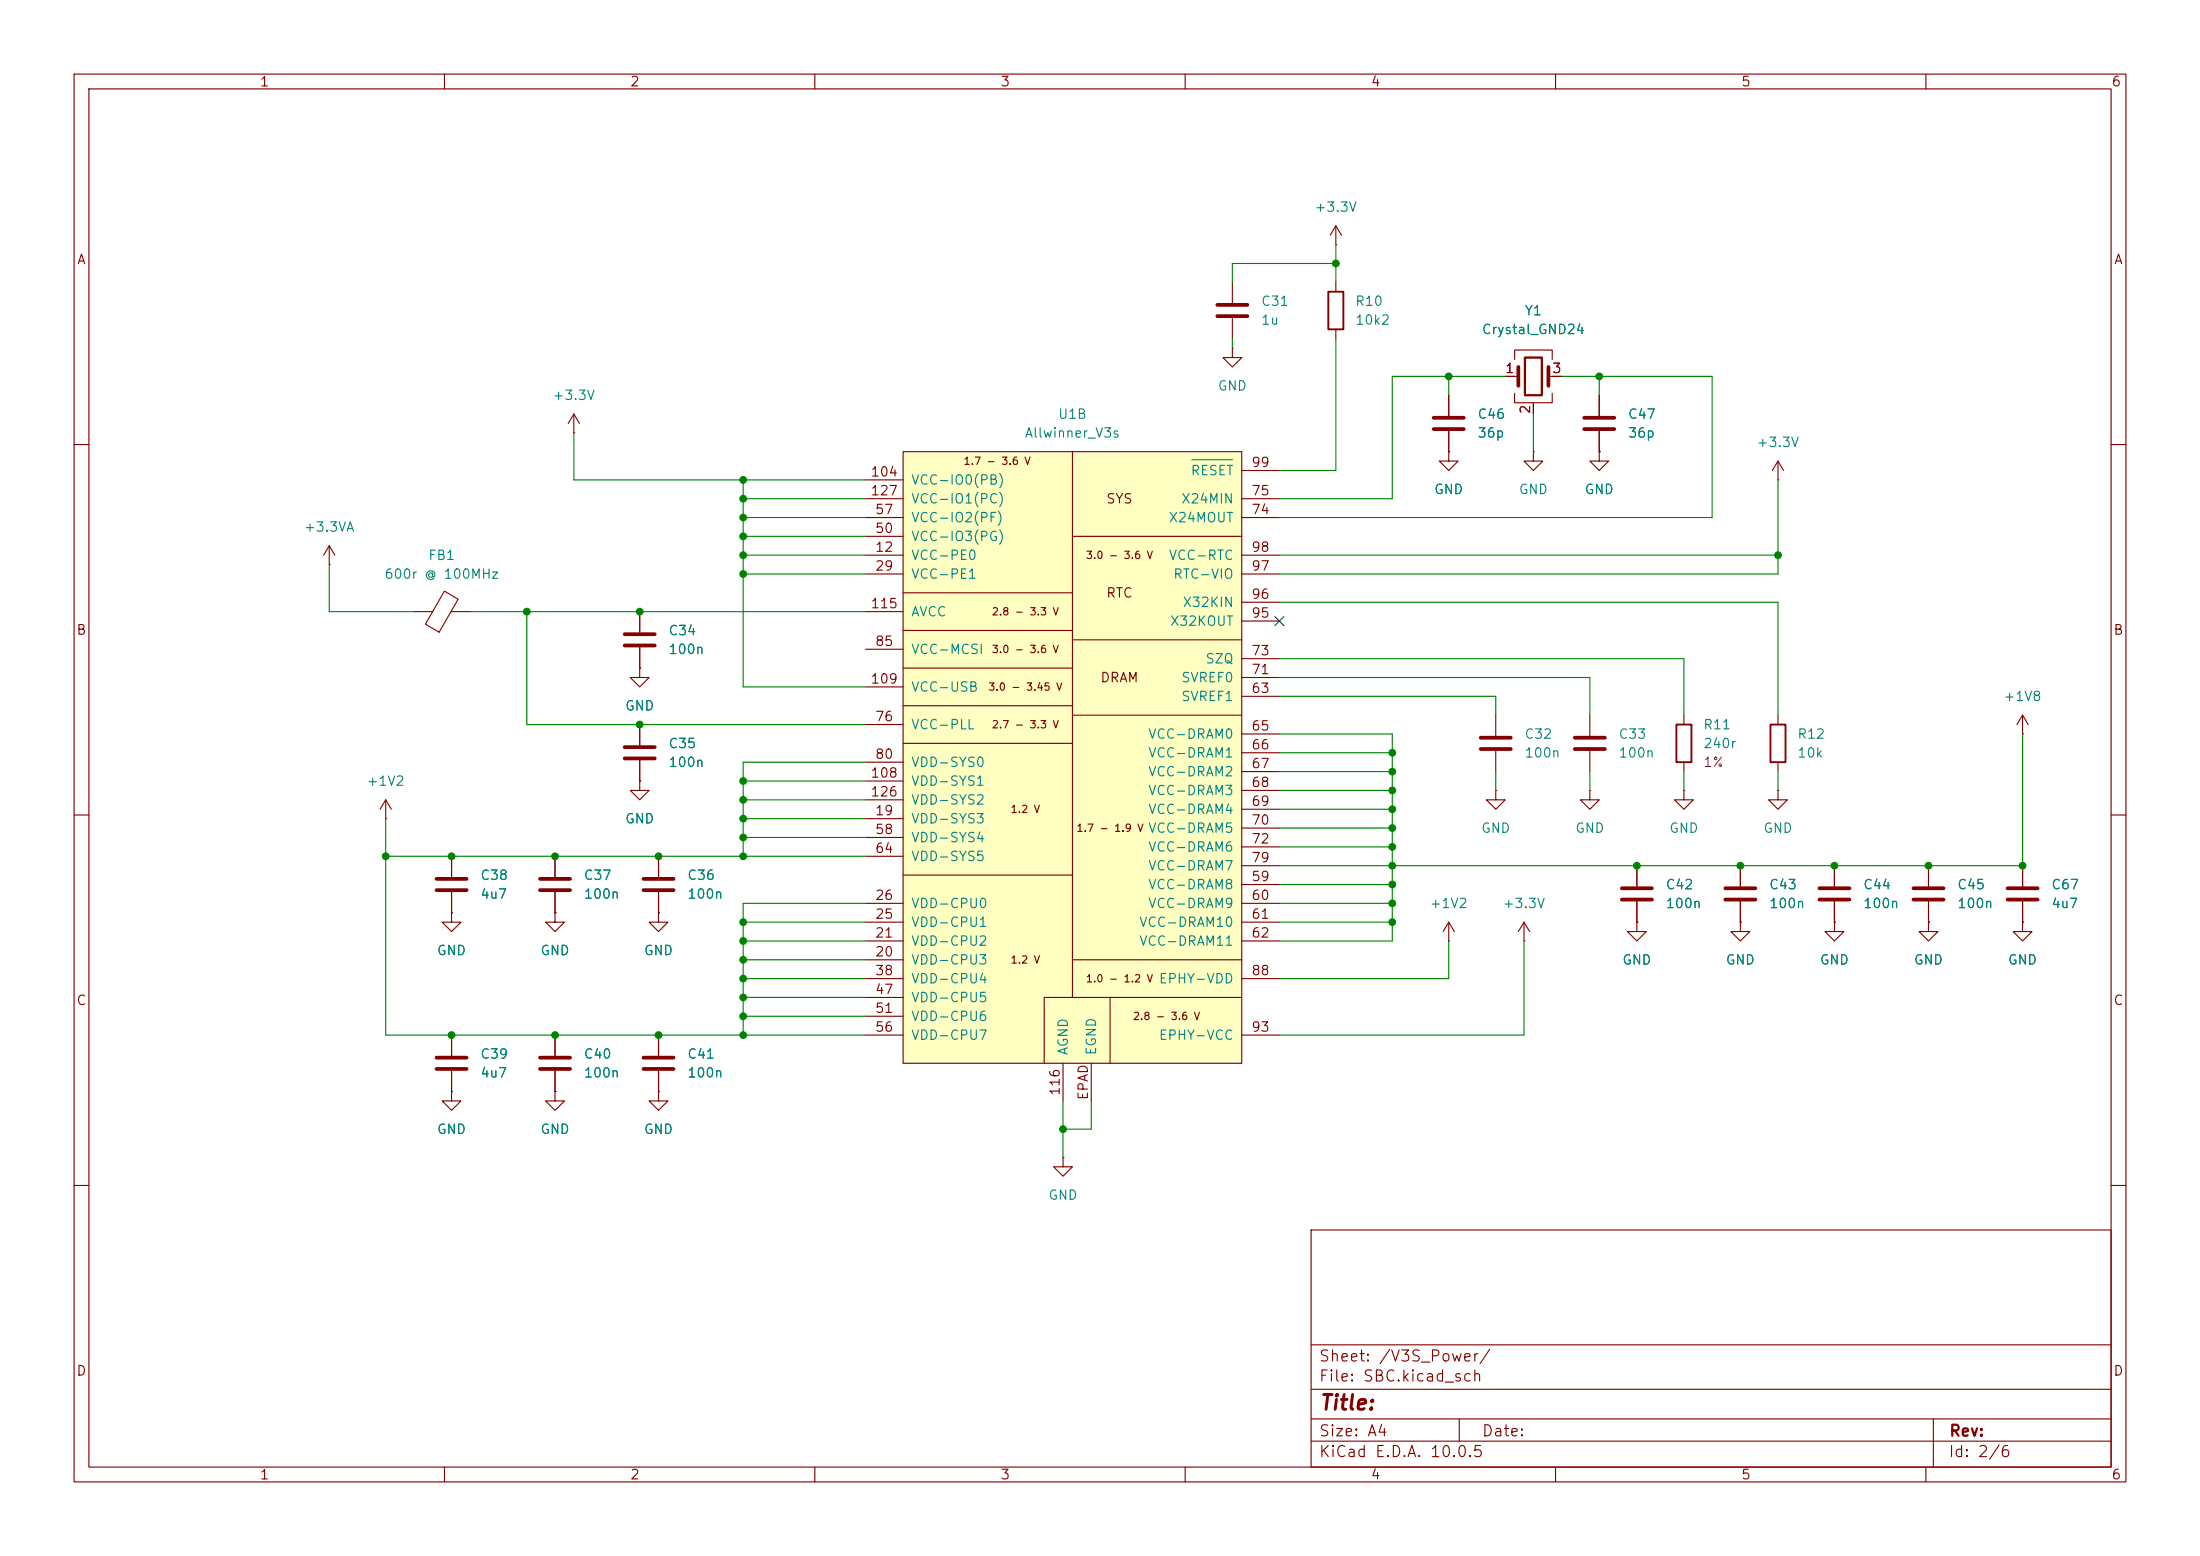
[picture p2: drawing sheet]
<svg xmlns="http://www.w3.org/2000/svg" width="297mm" height="210mm" viewBox="0 0 297 210" stroke-linecap="round" stroke-linejoin="round" font-family="sans-serif">
<g fill="none" stroke="#840000" stroke-width=".15">
<path d="M10 10h277v190h-277zM12 12h273v186h-273zM60 10v2M110 10v2M160 10v2M210 10v2M260 10v2M10 60h2M285 60h2M86.4 90.2v1.2h1.2l-1.2 1.3-1.3-1.3h1.3M86.4 90.2h.1M86.4 82.6v2.7"/>
<path d="M86.4 87.4v2.8M86.4 97.8v2.8M10 110h2M52.1 110.5h.1M52.1 108l-.8 1.2M52.1 108l.7 1.2M52.1 108v2.5M61 115.6v2.8M86.4 102.6v2.8M285 110h2M61 120.4v2.8M10 160h2"/>
<path d="M177 166h108v32h-108zM285 160h2M60 198v2M110 198v2M160 198v2M177 194.5h108M177 191.5h108M177 187.5h108M177 181.5h108M197 191.5v3M210 198v2M260 198v2"/>
<path d="M261 191.5v6.5"/>
</g>
<path d="M84.3 87.1h4.1M84.3 85.6h4.1M58.9 118.6h4.1M84.3 102.4h4.1M84.3 100.8h4.1M58.9 120.1h4.1" fill="none" stroke="#840000" stroke-width=".51"/>
<path d="M121.9 61h45.7v82.5h-45.7z" fill="#ffffc2"/>
<g fill="none" stroke="#840000" stroke-width=".15">
<path d="M166.4 38.1v2.8M180.3 33h.1M180.3 30.5l-.7 1.3M180.3 30.5l.8 1.3M180.3 30.5v2.5M180.3 38.1v1.3M77.5 58.4h.1M77.5 55.9l-.8 1.3M77.5 55.9l.7 1.3M77.5 55.9v2.5M166.4 47v1.3h1.2l-1.2 1.2-1.3-1.2h1.3M166.4 47h.1"/>
<path d="M166.4 42.9v2.8M180.3 44.5v1.2M195.6 53.3v2.8M195.6 58.2v2.8M203.2 50.8h1.8M204.5 48.5v-1.3h5v1.3M204.5 53.1v1.3h5v-1.3M207 54.4v1.5M209 50.8h1.8M215.9 53.3v2.8M215.9 58.2v2.8M44.4 76.2h.1"/>
<path d="M44.4 73.7l-.7 1.2M44.4 73.7l.8 1.2M44.4 73.7v2.5M60 79.8l1.8 1.1-2.5 4.4-1.9-1zM116.8 72.4h5.1M116.8 74.9h5.1M116.8 77.5h5.1M116.8 69.9h5.1M116.8 67.3h5.1M116.8 64.8h5.1M121.9 61h45.7v82.5h-45.7zM144.8 61v73.6"/>
<path d="M144.8 72.4h22.8M167.6 74.9h5.1M167.6 77.5h5.1M167.6 69.9h5.1M167.6 67.3h5.1M167.6 63.5h5.1M195.6 61v1.2h1.2l-1.2 1.3-1.3-1.3h1.3M195.6 61h.1M207 61v1.2h1.3l-1.3 1.3-1.3-1.3h1.3M207 61h.1M215.9 61v1.2h1.3l-1.3 1.3-1.3-1.3h1.3M215.9 61h.1"/>
<path d="M240 64.8h.1M240 62.2l-.7 1.3M240 62.2l.8 1.3M240 62.2v2.6M55.9 82.6h2.5M60.9 82.6h2.6M86.4 90.2h.1M86.4 82.6v2.7M86.4 87.4v2.8M86.4 97.8v2.8M116.8 97.8h5.1M116.8 87.6h5.1"/>
<path d="M116.8 92.7h5.1M116.8 82.6h5.1M121.9 80h22.9M121.9 85.1h22.9M121.9 90.2h22.9M121.9 95.3h22.9M144.8 96.5h22.8M144.8 86.4h22.8M167.6 94h5.1M167.6 99.1h5.1M167.6 91.4h5.1M167.6 88.9h5.1"/>
<path d="M167.6 83.8h5.1M167.6 81.3h5.1M201.9 96.5v2.8M214.6 96.5v2.8M227.3 96.5v1.3M240 96.5v1.3M273 99.1h.1M273 96.5v2.6M273 96.5l-.7 1.3M273 96.5l.8 1.3M61 115.6v2.8M74.9 115.6v2.8"/>
<path d="M86.4 105.4v1.3h1.2l-1.2 1.3-1.3-1.3h1.3M86.4 105.4h.1M86.4 102.6v2.8M88.9 115.6v2.8M116.8 110.5h5.1M116.8 113h5.1M116.8 115.6h5.1M116.8 102.9h5.1M116.8 105.4h5.1M116.8 108h5.1M121.9 100.3h22.9M121.9 118.1h22.9"/>
<path d="M167.6 119.4h5.1M167.6 101.6h5.1M167.6 104.1h5.1M167.6 106.7h5.1M167.6 109.2h5.1M167.6 111.8h5.1M167.6 114.3h5.1M167.6 116.8h5.1M201.9 106.7v1.3h1.3l-1.3 1.2-1.2-1.2h1.2M201.9 106.7h.1M201.9 101.3v2.8M214.6 106.7v1.3h1.3l-1.3 1.2-1.2-1.2h1.2"/>
<path d="M214.6 106.7h.1M214.6 101.3v2.8M221 116.8v2.8M227.3 106.7v1.3h1.3l-1.3 1.2-1.2-1.2h1.2M227.3 106.7h.1M227.3 102.9v1.2M234.9 116.8v2.8M240 106.7v1.3h1.3l-1.3 1.2-1.2-1.2h1.2M240 106.7h.1M240 102.9v1.2M247.6 116.8v2.8M260.3 116.8v2.8"/>
<path d="M273 116.8v2.8M61 123.2v1.3h1.2l-1.2 1.2-1.3-1.2h1.3M61 123.2h.1M61 120.4v2.8M61 139.7v2.8M74.9 123.2v1.3h1.3l-1.3 1.2-1.2-1.2h1.2M74.9 123.2h.1M74.9 120.4v2.8M74.9 139.7v2.8M88.9 123.2v1.3h1.3l-1.3 1.2-1.3-1.2h1.3M88.9 123.2h.1M88.9 120.4v2.8"/>
<path d="M88.9 139.7v2.8M116.8 129.5h5.1M116.8 134.6h5.1M116.8 127h5.1M116.8 124.5h5.1M116.8 121.9h5.1M116.8 132.1h5.1M116.8 137.2h5.1M116.8 139.7h5.1M144.8 134.6h-3.8v8.9M144.8 129.5h22.8M144.8 134.6h22.8"/>
<path d="M149.9 134.6v8.9M167.6 127h5.1M167.6 124.5h5.1M167.6 121.9h5.1M167.6 132.1h5.1M167.6 139.7h5.1M195.6 127h.1M195.6 124.5l-.8 1.2M195.6 124.5l.7 1.2M195.6 124.5v2.5M205.7 127h.1M205.7 124.5l-.7 1.2"/>
<path d="M205.7 124.5l.8 1.2M205.7 124.5v2.5M221 124.5v1.2h1.2l-1.2 1.3-1.3-1.3h1.3M221 124.5h.1M221 121.7v2.8M234.9 124.5v1.2h1.3l-1.3 1.3-1.2-1.3h1.2M234.9 124.5h.1M234.9 121.7v2.8M247.6 124.5v1.2h1.3l-1.3 1.3-1.2-1.3h1.2M247.6 124.5h.1M247.6 121.7v2.8M260.3 124.5v1.2h1.3l-1.3 1.3-1.2-1.3h1.2"/>
<path d="M260.3 124.5h.1M260.3 121.7v2.8M273 124.5v1.2h1.3l-1.3 1.3-1.2-1.3h1.2M273 124.5h.1M273 121.7v2.8M61 147.3v1.3h1.2l-1.2 1.3-1.3-1.3h1.3M61 147.3h.1M61 144.5v2.8M74.9 147.3v1.3h1.3l-1.3 1.3-1.2-1.3h1.2M74.9 147.3h.1M74.9 144.5v2.8M88.9 147.3v1.3h1.3l-1.3 1.3-1.3-1.3h1.3"/>
<path d="M88.9 147.3h.1M88.9 144.5v2.8M143.5 156.2v1.3h1.3l-1.3 1.3-1.3-1.3h1.3M143.5 156.2h.1M143.5 143.5v5.1M147.3 143.5v5.1"/>
</g>
<path d="M160.9 62.1h5.5" fill="none" stroke="#008484" stroke-width=".15"/>
<g fill="none" stroke="#840000" stroke-width=".51">
<path d="M164.3 42.7h4.1M164.3 41.1h4.1M193.5 57.9h4.1M193.5 56.4h4.1M205 49.5v2.6M209 49.5v2.6M213.9 57.9h4M213.9 56.4h4M199.9 99.6h4.1M212.6 99.6h4.1M72.9 118.6h4.1M86.9 118.6h4"/>
<path d="M199.9 101.1h4.1M212.6 101.1h4.1M218.9 119.9h4.1M232.9 119.9h4.1M245.6 119.9h4.1M258.3 119.9h4.1M271 119.9h4.1M72.9 120.1h4.1M86.9 120.1h4M218.9 121.4h4.1M232.9 121.4h4.1M245.6 121.4h4.1"/>
<path d="M258.3 121.4h4.1M271 121.4h4.1M58.9 144.3h4.1M58.9 142.7h4.1M72.9 144.3h4.1M72.9 142.7h4.1M86.9 144.3h4M86.9 142.7h4"/>
</g>
<path d="M179.3 39.4h2.1v5.1h-2.1zM226.3 97.8h2v5.1h-2zM239 97.8h2v5.1h-2z" fill="none" stroke="#840000" stroke-width=".25"/>
<path d="M205.9 48.3h2.3v5h-2.3z" fill="none" stroke="#840000" stroke-width=".3"/>
<g fill="none" stroke="#008400" stroke-width=".15">
<path d="M180.3 33v5.1M180.3 35.6h-13.9v2.5M77.5 58.4v6.4h39.3M166.4 45.7v1.3M180.3 45.7v17.8h-7.6M195.6 50.8v2.5M203.2 50.8h-15.2v16.5h-15.3M207 55.9v5.1M210.8 50.8h20.3v19.1h-58.4M215.9 50.8v2.5M44.4 76.2v6.4h11.5M100.3 64.8v27.9h16.5"/>
<path d="M100.3 77.5h16.5M100.3 74.9h16.5M100.3 67.3h16.5M100.3 69.9h16.5M100.3 72.4h16.5M172.7 74.9h67.3M240 64.8v12.7h-67.3M63.5 82.6h53.3M71.1 82.6v15.2h45.7M172.7 81.3h67.3v15.2M172.7 88.9h54.6v7.6M172.7 94h29.2v2.5"/>
<path d="M172.7 91.4h41.9v5.1M172.7 99.1h15.3v27.9h-15.3M273 99.1v17.7h-100.3M52.1 110.5v29.2h64.7M52.1 115.6h64.7M100.3 105.4h16.5M100.3 108h16.5M100.3 110.5h16.5M100.3 113h16.5M116.8 102.9h-16.5v12.7M172.7 111.8h15.3M172.7 114.3h15.3"/>
<path d="M172.7 119.4h15.3M172.7 101.6h15.3M172.7 109.2h15.3M172.7 104.1h15.3M172.7 106.7h15.3M201.9 104.1v2.6M214.6 104.1v2.6M227.3 104.1v2.6M240 104.1v2.6M100.3 124.5h16.5M100.3 127h16.5M100.3 132.1h16.5"/>
<path d="M100.3 137.2h16.5M100.3 134.6h16.5M100.3 129.5h16.5M116.8 121.9h-16.5v17.8M172.7 124.5h15.3M172.7 121.9h15.3M195.6 127v5.1h-22.9M205.7 127v12.7h-33M143.5 148.6v7.6M147.3 148.6v3.8h-3.8"/>
</g>
<path d="M172.1 83.2l1.2 1.2M173.3 83.2l-1.2 1.2" fill="none" stroke="#000084" stroke-width=".15"/>
<g fill="#008400" stroke="#008400" stroke-width=".14">
<circle cx="100.3" cy="108" r=".46"/>
<circle cx="100.3" cy="105.4" r=".46"/>
<circle cx="86.4" cy="97.8" r=".46"/>
<circle cx="260.3" cy="116.8" r=".46"/>
<circle cx="234.9" cy="116.8" r=".46"/>
<circle cx="247.6" cy="116.8" r=".46"/>
<circle cx="273" cy="116.8" r=".46"/>
<circle cx="74.9" cy="139.7" r=".46"/>
<circle cx="61" cy="115.6" r=".46"/>
<circle cx="52.1" cy="115.6" r=".46"/>
<circle cx="74.9" cy="115.6" r=".46"/>
<circle cx="100.3" cy="113" r=".46"/>
<circle cx="100.3" cy="110.5" r=".46"/>
<circle cx="61" cy="139.7" r=".46"/>
<circle cx="240" cy="74.9" r=".46"/>
<circle cx="215.9" cy="50.8" r=".46"/>
<circle cx="195.6" cy="50.8" r=".46"/>
<circle cx="188" cy="114.3" r=".46"/>
<circle cx="188" cy="111.8" r=".46"/>
<circle cx="188" cy="104.1" r=".46"/>
<circle cx="188" cy="119.4" r=".46"/>
<circle cx="188" cy="124.5" r=".46"/>
<circle cx="188" cy="121.9" r=".46"/>
<circle cx="188" cy="116.8" r=".46"/>
<circle cx="221" cy="116.8" r=".46"/>
<circle cx="188" cy="109.2" r=".46"/>
<circle cx="188" cy="106.7" r=".46"/>
<circle cx="188" cy="101.6" r=".46"/>
<circle cx="180.3" cy="35.6" r=".46"/>
<circle cx="100.3" cy="77.5" r=".46"/>
<circle cx="86.4" cy="82.6" r=".46"/>
<circle cx="100.3" cy="67.3" r=".46"/>
<circle cx="100.3" cy="64.8" r=".46"/>
<circle cx="100.3" cy="69.9" r=".46"/>
<circle cx="71.1" cy="82.6" r=".46"/>
<circle cx="100.3" cy="72.4" r=".46"/>
<circle cx="100.3" cy="74.9" r=".46"/>
<circle cx="88.9" cy="139.7" r=".46"/>
<circle cx="100.3" cy="115.6" r=".46"/>
<circle cx="100.3" cy="124.5" r=".46"/>
<circle cx="100.3" cy="127" r=".46"/>
<circle cx="88.9" cy="115.6" r=".46"/>
<circle cx="100.3" cy="139.7" r=".46"/>
<circle cx="100.3" cy="134.6" r=".46"/>
<circle cx="100.3" cy="137.2" r=".46"/>
<circle cx="100.3" cy="129.5" r=".46"/>
<circle cx="100.3" cy="132.1" r=".46"/>
<circle cx="143.5" cy="152.4" r=".46"/>
</g>
<text font-size="2" fill="#840000" x="178" y="190.8">Title:</text>
<g font-size="1.5" fill="#840000">
<text x="178" y="184.1">Sheet: /V3S_Power/</text>
<text x="178" y="186.8">File: SBC.kicad_sch</text>
<text x="178" y="197">KiCad E.D.A. 10.0.5</text>
<text x="178" y="194.2">Size: A4</text>
<text x="200" y="194.2">Date:</text>
<text x="263" y="197">Id: 2/6</text>
<text x="263" y="194.2">Rev:</text>
</g>
<g font-size="1.3" fill="#840000">
<text x="35" y="12">1</text>
<text x="85" y="12">2</text>
<text x="135" y="12">3</text>
<text x="185" y="12">4</text>
<text x="235" y="12">5</text>
<text x="285" y="12">6</text>
<text x="10.3" y="36">A</text>
<text x="285.3" y="36">A</text>
<text x="203.1" y="50.7">1</text>
<text x="209.5" y="50.7">3</text>
<text x="206.9" y="56" transform="rotate(-90 206.9 56)">2</text>
<text x="117.4" y="64.6">104</text>
<text x="168.8" y="63.4">99</text>
<text x="117.4" y="67.2">127</text>
<text x="118" y="69.7">57</text>
<text x="149.2" y="68.3">SYS</text>
<text x="168.8" y="69.7">74</text>
<text x="168.8" y="67.2">75</text>
<text x="118" y="74.8">12</text>
<text x="118" y="77.3">29</text>
<text x="118" y="72.3">50</text>
<text x="168.8" y="77.3">97</text>
<text x="168.8" y="74.8">98</text>
<text x="117.4" y="82.4">115</text>
<text x="149.2" y="81">RTC</text>
<text x="168.8" y="83.7">95</text>
<text x="168.8" y="81.1">96</text>
<text x="10.2" y="86">B</text>
<text x="118" y="87.5">85</text>
<text x="168.8" y="88.8">73</text>
<text x="285.2" y="86">B</text>
<text x="117.4" y="92.6">109</text>
<text x="148.5" y="92.4">DRAM</text>
<text x="168.8" y="93.8">63</text>
<text x="168.8" y="91.3">71</text>
<text x="118" y="97.7">76</text>
<text x="168.8" y="98.9">65</text>
<text x="168.8" y="101.5">66</text>
<text x="117.4" y="105.3">108</text>
<text x="117.4" y="107.8">126</text>
<text x="118" y="102.7">80</text>
<text x="168.8" y="104">67</text>
<text x="168.8" y="106.5">68</text>
<text x="118" y="110.4">19</text>
<text x="118" y="112.9">58</text>
<text x="168.8" y="109.1">69</text>
<text x="168.8" y="111.6">70</text>
<text x="118" y="115.4">64</text>
<text x="168.8" y="119.2">59</text>
<text x="168.8" y="114.2">72</text>
<text x="168.8" y="116.7">79</text>
<text x="118" y="124.3">25</text>
<text x="118" y="121.8">26</text>
<text x="168.8" y="121.8">60</text>
<text x="168.8" y="124.3">61</text>
<text x="118" y="129.4">20</text>
<text x="118" y="126.9">21</text>
<text x="118" y="131.9">38</text>
<text x="168.8" y="126.9">62</text>
<text x="168.8" y="131.9">88</text>
<text x="10.2" y="136">C</text>
<text x="118" y="134.5">47</text>
<text x="118" y="137">51</text>
<text x="285.2" y="136">C</text>
<text x="118" y="139.6">56</text>
<text x="168.8" y="139.6">93</text>
<text x="143.4" y="148" transform="rotate(-90 143.4 148)">116</text>
<text x="147.2" y="148.6" transform="rotate(-90 147.2 148.6)">EPAD</text>
<text x="10.2" y="186">D</text>
<text x="285.2" y="186">D</text>
<text x="35" y="200">1</text>
<text x="85" y="200">2</text>
<text x="135" y="200">3</text>
<text x="185" y="200">4</text>
<text x="235" y="200">5</text>
<text x="285" y="200">6</text>
</g>
<g font-size="1.3" fill="#008484">
<text x="177.4" y="28.9">+3.3V</text>
<text x="170.2" y="41.6">C31</text>
<text x="182.9" y="41.6">R10</text>
<text x="170.2" y="44.1">1u</text>
<text x="182.9" y="44.1">10k2</text>
<text x="200" y="45.4">Crystal_GND24</text>
<text x="205.7" y="42.9">Y1</text>
<text x="164.3" y="53">GND</text>
<text x="74.5" y="54.3">+3.3V</text>
<text x="138.2" y="59.4">Allwinner_V3s</text>
<text x="142.7" y="56.8">U1B</text>
<text x="199.4" y="56.8">C46</text>
<text x="199.4" y="59.4">36p</text>
<text x="219.7" y="56.8">C47</text>
<text x="219.7" y="59.4">36p</text>
<text x="122.9" y="65.7">VCC-IO0(PB)</text>
<text x="160.7" y="64.5">RESET</text>
<text x="237.1" y="60.7">+3.3V</text>
<text x="122.9" y="70.8">VCC-IO2(PF)</text>
<text x="122.9" y="68.3">VCC-IO1(PC)</text>
<text x="157.7" y="70.8">X24MOUT</text>
<text x="159.4" y="68.3">X24MIN</text>
<text x="193.5" y="67">GND</text>
<text x="204.9" y="67">GND</text>
<text x="213.8" y="67">GND</text>
<text x="40.9" y="72.1">+3.3VA</text>
<text x="57.7" y="75.9">FB1</text>
<text x="122.9" y="75.9">VCC-PE0</text>
<text x="122.9" y="73.4">VCC-IO3(PG)</text>
<text x="157.7" y="75.9">VCC-RTC</text>
<text x="51.8" y="78.4">600r @ 100MHz</text>
<text x="122.9" y="78.4">VCC-PE1</text>
<text x="122.9" y="83.5">AVCC</text>
<text x="158.3" y="78.4">RTC-VIO</text>
<text x="159.6" y="82.2">X32KIN</text>
<text x="90.2" y="86.1">C34</text>
<text x="90.2" y="88.6">100n</text>
<text x="122.9" y="88.6">VCC-MCSI</text>
<text x="157.9" y="84.8">X32KOUT</text>
<text x="162.6" y="89.9">SZQ</text>
<text x="122.9" y="93.7">VCC-USB</text>
<text x="159.4" y="94.9">SVREF1</text>
<text x="159.4" y="92.4">SVREF0</text>
<text x="270.4" y="94.9">+1V8</text>
<text x="84.3" y="96.2">GND</text>
<text x="90.2" y="101.3">C35</text>
<text x="122.9" y="98.8">VCC-PLL</text>
<text x="154.9" y="100">VCC-DRAM0</text>
<text x="205.7" y="100">C32</text>
<text x="218.4" y="100">C33</text>
<text x="229.9" y="98.8">R11</text>
<text x="229.9" y="101.3">240r</text>
<text x="242.6" y="100">R12</text>
<text x="49.4" y="106.4">+1V2</text>
<text x="90.2" y="103.8">100n</text>
<text x="122.9" y="103.8">VDD-SYS0</text>
<text x="122.9" y="106.4">VDD-SYS1</text>
<text x="154.9" y="102.6">VCC-DRAM1</text>
<text x="154.9" y="105.1">VCC-DRAM2</text>
<text x="154.9" y="107.6">VCC-DRAM3</text>
<text x="205.7" y="102.6">100n</text>
<text x="218.4" y="102.6">100n</text>
<text x="242.6" y="102.6">10k</text>
<text x="84.3" y="111.5">GND</text>
<text x="122.9" y="111.5">VDD-SYS3</text>
<text x="122.9" y="114">VDD-SYS4</text>
<text x="122.9" y="108.9">VDD-SYS2</text>
<text x="154.9" y="110.2">VCC-DRAM4</text>
<text x="154.9" y="112.7">VCC-DRAM5</text>
<text x="199.9" y="112.7">GND</text>
<text x="212.6" y="112.7">GND</text>
<text x="225.3" y="112.7">GND</text>
<text x="238" y="112.7">GND</text>
<text x="64.8" y="119.1">C38</text>
<text x="78.7" y="119.1">C37</text>
<text x="92.7" y="119.1">C36</text>
<text x="122.9" y="116.5">VDD-SYS5</text>
<text x="154.9" y="115.3">VCC-DRAM6</text>
<text x="154.9" y="117.8">VCC-DRAM7</text>
<text x="64.8" y="121.6">4u7</text>
<text x="78.7" y="121.6">100n</text>
<text x="92.7" y="121.6">100n</text>
<text x="122.9" y="125.4">VDD-CPU1</text>
<text x="122.9" y="122.9">VDD-CPU0</text>
<text x="153.7" y="125.4">VCC-DRAM10</text>
<text x="154.9" y="120.3">VCC-DRAM8</text>
<text x="154.9" y="122.9">VCC-DRAM9</text>
<text x="192.9" y="122.9">+1V2</text>
<text x="202.8" y="122.9">+3.3V</text>
<text x="224.8" y="120.3">C42</text>
<text x="224.8" y="122.9">100n</text>
<text x="238.7" y="120.3">C43</text>
<text x="238.7" y="122.9">100n</text>
<text x="251.4" y="120.3">C44</text>
<text x="251.4" y="122.9">100n</text>
<text x="264.1" y="120.3">C45</text>
<text x="264.1" y="122.9">100n</text>
<text x="276.8" y="120.3">C67</text>
<text x="276.8" y="122.9">4u7</text>
<text x="58.9" y="129.2">GND</text>
<text x="72.9" y="129.2">GND</text>
<text x="86.8" y="129.2">GND</text>
<text x="122.9" y="130.5">VDD-CPU3</text>
<text x="122.9" y="128">VDD-CPU2</text>
<text x="153.7" y="128">VCC-DRAM11</text>
<text x="218.9" y="130.5">GND</text>
<text x="232.9" y="130.5">GND</text>
<text x="245.6" y="130.5">GND</text>
<text x="258.3" y="130.5">GND</text>
<text x="271" y="130.5">GND</text>
<text x="122.9" y="133">VDD-CPU4</text>
<text x="122.9" y="135.6">VDD-CPU5</text>
<text x="156.4" y="133">EPHY-VDD</text>
<text x="64.8" y="143.2">C39</text>
<text x="78.7" y="143.2">C40</text>
<text x="92.7" y="143.2">C41</text>
<text x="122.9" y="138.1">VDD-CPU6</text>
<text x="122.9" y="140.7">VDD-CPU7</text>
<text x="144.5" y="142.5" transform="rotate(-90 144.5 142.5)">AGND</text>
<text x="148.3" y="142.5" transform="rotate(-90 148.3 142.5)">EGND</text>
<text x="156.4" y="140.7">EPHY-VCC</text>
<text x="64.8" y="145.7">4u7</text>
<text x="78.7" y="145.7">100n</text>
<text x="92.7" y="145.7">100n</text>
<text x="58.9" y="153.4">GND</text>
<text x="72.9" y="153.4">GND</text>
<text x="86.8" y="153.4">GND</text>
<text x="141.4" y="162.3">GND</text>
</g>
<text font-size="1.3" fill="#840084" x="229.9" y="103.8">1%</text>
<g font-size="1" fill="#840000">
<text x="130" y="63">1.7 - 3.6 V</text>
<text x="146.5" y="75.7">3.0 - 3.6 V</text>
<text x="133.8" y="83.3">2.8 - 3.3 V</text>
<text x="133.8" y="88.4">3.0 - 3.6 V</text>
<text x="133.3" y="93.5">3.0 - 3.45 V</text>
<text x="133.8" y="98.5">2.7 - 3.3 V</text>
<text x="136.3" y="110">1.2 V</text>
<text x="145.2" y="112.5">1.7 - 1.9 V</text>
<text x="136.3" y="130.3">1.2 V</text>
<text x="146.5" y="132.8">1.0 - 1.2 V</text>
<text x="152.9" y="137.9">2.8 - 3.6 V</text>
</g>
</svg>
